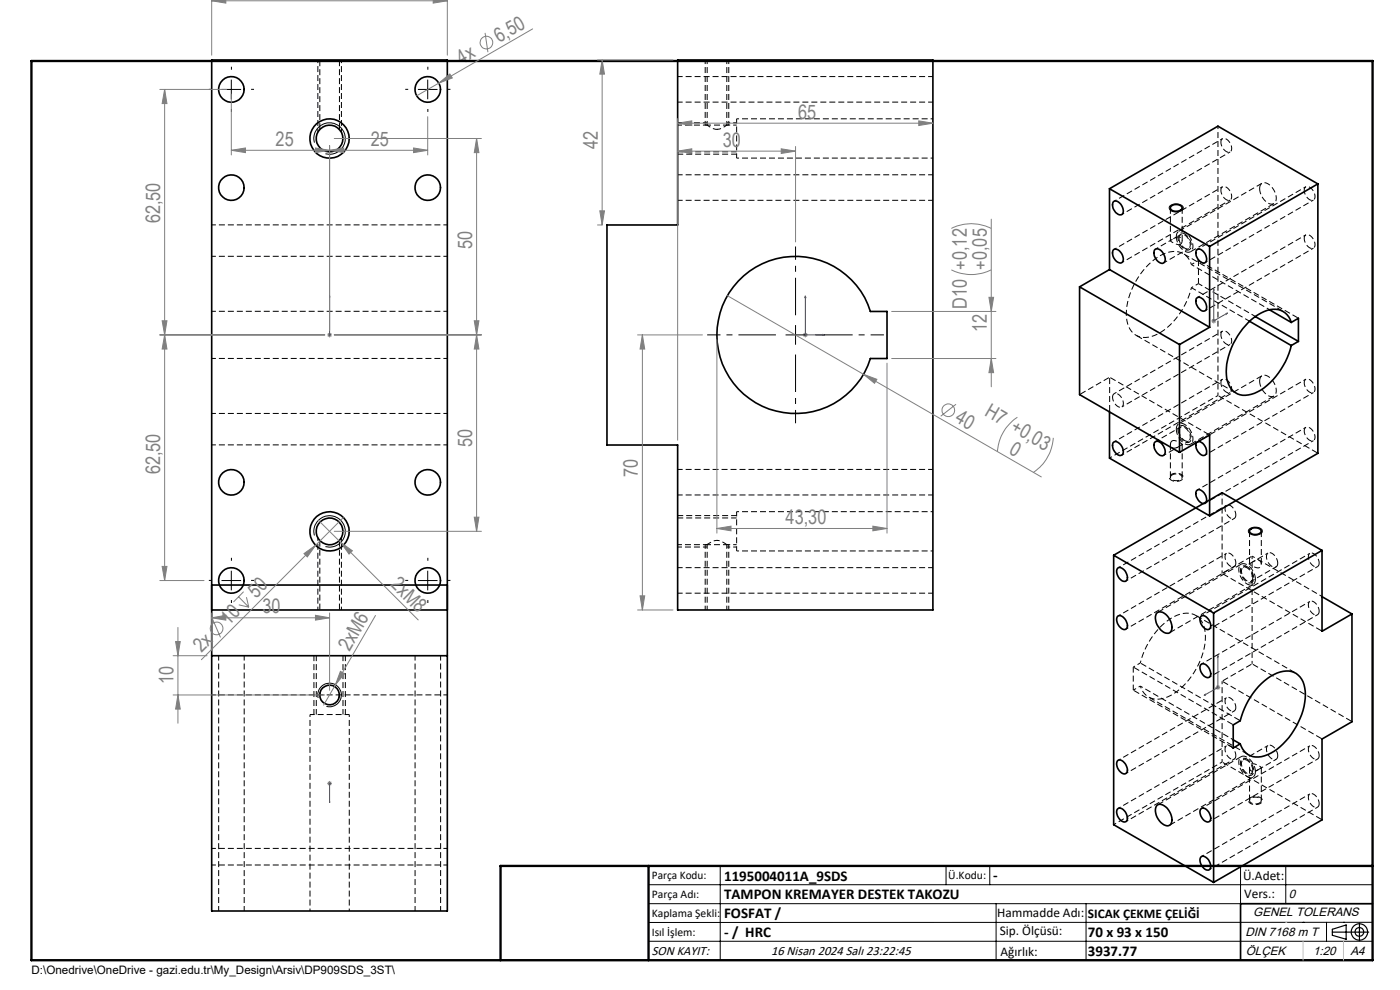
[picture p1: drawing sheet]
<svg xmlns="http://www.w3.org/2000/svg" width="297mm" height="210mm" viewBox="0 0 297 210" stroke-linecap="round" stroke-linejoin="round" font-family="sans-serif">
<g fill="none" stroke="#000" stroke-width=".21" stroke-dasharray="1.3 .6" stroke-dashoffset=".4" stroke-linecap="butt">
<path d="M149.6 12.7v13.8M150 12.7v13.8M150 26.5h-6.2M150 26h-6.2M150.1 26.6l-.1-.1 1.3 .8 .8 .1M152.1 27.4l1.1-.2 .9-.6M154.2 26.5v-13.8M154.6 26.5v-13.8M259 30.2a.78 .78 0 0 1 .6-.9 .78 .78 0 0 1 .9 .4 1.83 1.83 0 0 1 .4 2.5 1.97 1.97 0 0 1-1.9-2M44.9 47.7h50M94.9 54.4h-50M246.9 55.8l5.3-3.1"/>
<path d="M251.3 49.6a.89 .89 0 0 0-1.1 0 .89 .89 0 0 0-.3 1 2.54 2.54 0 0 0 2.2 2.4 1.53 1.53 0 0 0 .3-2.3l-1.1-1.1M259 40.4a.78 .78 0 0 1 .6-.9 .78 .78 0 0 1 .9 .4 1.83 1.83 0 0 1 .4 2.5 1.97 1.97 0 0 1-1.9-2M276.7 40.4a.78 .78 0 0 1 .5-.9 .78 .78 0 0 1 1 .4 1.83 1.83 0 0 1 .4 2.5 1.97 1.97 0 0 1-1.9-2M276.7 50.6a.78 .78 0 0 1 .5-.9 .78 .78 0 0 1 1 .5 1.83 1.83 0 0 1 .4 2.5 1.97 1.97 0 0 1-1.9-2.1M94.9 76h-50M94.9 66h-50M259 71a.78 .78 0 0 1 .6-.8 .78 .78 0 0 1 .9 .4 1.83 1.83 0 0 1 .4 2.5 1.97 1.97 0 0 1-1.9-2.1M44.9 87.7h50M94.9 94.4h-50M236 84.3a.78 .78 0 0 1 .6-.9 .78 .78 0 0 1 .9 .4 1.83 1.83 0 0 1 .5 2.5 1.97 1.97 0 0 1-2-2M250.5 90.6l-5.3 3.1M251.3 90.4a.89 .89 0 0 0-1.1 0 .89 .89 0 0 0-.3 1 2.54 2.54 0 0 0 2.2 2.5 1.53 1.53 0 0 0 .3-2.3l-1.1-1.2"/>
<path d="M259 81.2a.78 .78 0 0 1 .6-.8 .78 .78 0 0 1 .9 .4 1.83 1.83 0 0 1 .4 2.5 1.97 1.97 0 0 1-1.9-2.1M276.7 81.2a.78 .78 0 0 1 .5-.8 .78 .78 0 0 1 1 .4 1.83 1.83 0 0 1 .4 2.5 1.97 1.97 0 0 1-1.9-2.1M276.7 91.4a.78 .78 0 0 1 .5-.8 .78 .78 0 0 1 1 .4 1.83 1.83 0 0 1 .4 2.5 1.97 1.97 0 0 1-1.9-2.1M143.8 115.5h6.2M143.8 116h6.2M149.6 115.5v13.9M150 115.5v13.9M262.2 109.2a1.97 1.97 0 0 0-2-2 1.71 1.71 0 0 0 .5 2.5 .78 .78 0 0 0 .9 .4 .78 .78 0 0 0 .6-.9M262.2 119.4a1.97 1.97 0 0 0-2-2 1.71 1.71 0 0 0 .5 2.5 .78 .78 0 0 0 .9 .4 .78 .78 0 0 0 .6-.9M279.9 119.4a1.97 1.97 0 0 0-2-2 1.71 1.71 0 0 0 .5 2.5 .78 .78 0 0 0 .9 .4 .78 .78 0 0 0 .6-.9M154.2 129.4v-13.9M154.6 129.4v-13.9"/>
<path d="M264.6 120.2a2.7 2.7 0 0 1 1.2 3.2 1.34 1.34 0 0 1-2.1-.7 1.99 1.99 0 0 1-.2-2.6l.5-.1 .6 .2M265.4 123.3l5.3-3.1M279.9 129.6a1.97 1.97 0 0 0-2-2 1.71 1.71 0 0 0 .5 2.5 .78 .78 0 0 0 .9 .4 .78 .78 0 0 0 .6-.9M94.9 147.4h-50M262.2 150.1a1.97 1.97 0 0 0-2-2.1 1.71 1.71 0 0 0 .5 2.5 .78 .78 0 0 0 .9 .4 .78 .78 0 0 0 .6-.8M269 158.1l-5.3 3.1M94.9 180h-50M262.2 160.3a1.97 1.97 0 0 0-2-2.1 1.71 1.71 0 0 0 .5 2.5 .78 .78 0 0 0 .9 .4 .78 .78 0 0 0 .6-.8M264.6 161a2.7 2.7 0 0 1 1.2 3.2 1.34 1.34 0 0 1-2.1-.7 1.99 1.99 0 0 1-.2-2.5l.5-.2 .6 .2M279.9 160.3a1.97 1.97 0 0 0-2-2.1 1.71 1.71 0 0 0 .5 2.5 .78 .78 0 0 0 .9 .4 .78 .78 0 0 0 .6-.8M279.9 170.5a1.97 1.97 0 0 0-2-2.1 1.71 1.71 0 0 0 .5 2.5 .78 .78 0 0 0 .9 .4 .78 .78 0 0 0 .6-.8M94.9 183.5h-50"/>
</g>
<g fill="none" stroke="#000" stroke-width=".21" stroke-dasharray="1.3 .6" stroke-dashoffset=".1" stroke-linecap="butt">
<path d="M143.8 32.2h12.5M143.8 32.7h12.5M249.5 50.2a3.4 3.4 0 0 0 2.7 3.3 1.51 1.51 0 0 0 .7-2.3 2.96 2.96 0 0 0-2.6-2.2 1.1 1.1 0 0 0-.8 1.2M267.2 40a1.13 1.13 0 0 1 .7-1.2 1.13 1.13 0 0 1 1.3 .4 3.4 3.4 0 0 1 1.4 3.7 1.43 1.43 0 0 1-2.3-.4l-.8-1.2-.3-1.3M254.2 60.2v-4.9M249.5 91a3.4 3.4 0 0 0 2.7 3.3 1.51 1.51 0 0 0 .7-2.3 2.96 2.96 0 0 0-2.6-2.2 1.1 1.1 0 0 0-.8 1.2M267.2 80.8a1.13 1.13 0 0 1 .7-1.2 1.13 1.13 0 0 1 1.3 .4 3.4 3.4 0 0 1 1.4 3.7 1.43 1.43 0 0 1-2.3-.4l-.8-1.2-.3-1.3M154.1 115.5h.1a2.86 2.86 0 0 0-4.2 0l.2-.1M156.3 109.9h-12.5M156.3 109.4h-12.5M66.6 139.1v12.5M67.1 139.1v12.5"/>
<path d="M266.3 122.9a1.13 1.13 0 0 1-.6 1.2 1.13 1.13 0 0 1-1.4-.4 3.4 3.4 0 0 1-1.3-3.7 1.43 1.43 0 0 1 2.3 .4l.8 1.2 .2 1.3M72.8 151.6v-12.5M73.3 151.6v-12.5M240.4 146.4v-4.9M266.3 163.7a1.13 1.13 0 0 1-.6 1.2 1.13 1.13 0 0 1-1.4-.4 3.4 3.4 0 0 1-1.3-3.7 1.43 1.43 0 0 1 2.3 .4l.8 1.2 .2 1.3"/>
</g>
<g fill="none" stroke="#000" stroke-width=".21" stroke-dasharray="1.3 .6" stroke-dashoffset=".6" stroke-linecap="butt">
<path d="M67.4 12.7v15.3M72.4 28v-15.3M248.5 50.9l-3.3 1.9M252.8 56.1l16.5 9.6M246.9 96.6l3.3-1.9M258.4 83.9v-57.2M67.4 114v15.4M259.3 104.5v17.1M265.6 118l14.9 8.5M269 117.3l-3.3 1.9M72.4 129.4v-15.4M259.3 144.5v17.1"/>
<path d="M265.6 140.8v-22.8M267.4 163l3.3-1.9"/>
</g>
<g fill="none" stroke="#000" stroke-width=".21" stroke-dasharray="1.3 .6" stroke-dashoffset=".7" stroke-linecap="butt">
<path d="M259.3 29.4l-22.9 13.3M259.3 39.6l-22.9 13.3M277 39.6l-23 13.3M238 45.5l23-13.3M238 55.7l23-13.3M255.7 55.7l22.9-13.3M277 49.8l-23 13.3M255.7 65.9l22.9-13.3M259.3 70.2l-22.9 13.3M235.4 97.2l23-13.3M238 86.3l23-13.2M238 96.5l23-13.2"/>
<path d="M255.7 96.5l22.9-13.2M259.3 80.4l-22.9 13.3M277 80.4l-23 13.3M277 90.7l-23 13.2M250.6 100.6a.74 .74 0 0 1 .4 .9 .74 .74 0 0 1-.8 .5 1.68 1.68 0 0 1-2.2-.7 1.57 1.57 0 0 1 2.3-.8l.3 .1M255.7 106.7l22.9-13.2M260.2 107.2l-23 13.2M260.2 117.4l-23 13.2M277.9 117.4l-23 13.2M238.9 123.2l22.9-13.2M238.9 133.5l22.9-13.3M256.5 133.4l23-13.2"/>
<path d="M277.9 127.6l-23 13.2M241.9 145.5l19.7 11.4M256.5 143.7l23-13.3M260.2 148l-23 13.3M260.2 158.2l-23 13.3M277.9 158.2l-23 13.3M238.9 164.1l22.9-13.3M238.9 174.3l22.9-13.3M256.5 174.3l23-13.3M259.3 161.6l-23 13.3M265.3 170.4a.74 .74 0 0 1-.4-.9 .74 .74 0 0 1 .8-.5 1.68 1.68 0 0 1 2.1 .8 1.57 1.57 0 0 1-2.2 .8l-.3-.2M277.9 168.4l-23 13.3"/>
<path d="M256.5 184.5l23-13.3"/>
</g>
<g fill="none" stroke="#000" stroke-width=".21" stroke-dasharray="1.3 .6" stroke-dashoffset="-.2" stroke-linecap="butt">
<path d="M254.2 55.3l21.3 12.2M241 71.1l21.2 12.3M272.2 66l-21.2-12.2M229 83.7l6.4-3.7M235.4 80l21.2 12.3M235.4 80v7.4M279.6 96.1l-21.2-12.2M265.6 118l-6.3 3.6M259.3 121.6l21.2 12.3M243.7 147.9l21.2 12.2M261.6 153.7l-21.2-12.2M261.6 158.6l-21.2-12.2"/>
<path d="M263.1 152.9l-21.2-12.3M265.6 140.8l-6.3 3.7M274.9 142.8l-21.2-12.3M280.5 156.7l-21.2-12.2M286.8 153.1l-21.2-12.3M259.3 161.6l21.2 12.3"/>
</g>
<path d="M156.3 33.5h41.6M197.9 25.2h-41.6M252.8 56.1a3.9 3.9 0 0 0-5.9-2.3 15.1 15.1 0 0 0-7.9 13.5 4.1 4.1 0 0 0 4 4.3 10.8 10.8 0 0 0 7.6-5.5l1.3-2.5 .9-2.6M156.3 116.9h41.6M197.9 108.5h-41.6M65.8 151.6v41.6M241.9 140.6a15.2 15.2 0 0 1 7.8-10.1 4 4 0 0 1 5.9 3.1 15 15 0 0 1-5.9 13 5.6 5.6 0 0 1-6.1 1.2 3.9 3.9 0 0 1-1.7-2.3M74.1 193.2v-41.6" fill="none" stroke="#000" stroke-width=".21" stroke-dasharray="1.3 .6" stroke-dashoffset=".8" stroke-linecap="butt"/>
<path d="M250.5 49.8l-1.6 .9M254.2 55.3l-1.4 .8M252.8 61l1.4-.8M250.6 94.4l1.6-.9M265.2 119.5l-1.5 .9M240.4 141.5l1.5-.9M241.9 145.5l-1.5 .9M265.4 164.1l1.5-.8" fill="none" stroke="#000" stroke-width=".21" stroke-dasharray="1.3 .6" stroke-dashoffset=".9" stroke-linecap="butt"/>
<path d="M156.3 33.5v-8.3M250.4 51.8a.86 .86 0 0 0 .3-1.1 .86 .86 0 0 0-1.1-.4l-1.3 .7a2.36 2.36 0 0 0 2.1 .8M254.2 60.2l12.1 6.9M248.7 93.5a2.79 2.79 0 0 1 2.1 .8 2.94 2.94 0 0 1-2.1 .7 .92 .92 0 0 1 0-1.5M156.3 116.9v-8.4M248.7 100.7a1.62 1.62 0 0 1 2.1 .4 1.29 1.29 0 0 1-2.1 .7 .55 .55 0 0 1-.4-.5 .55 .55 0 0 1 .4-.6M265.4 119.4l-.3 .2a2.2 2.2 0 0 0 2.1 .8 .86 .86 0 0 0 .3-1.2 .86 .86 0 0 0-1.2-.3l-.9 .5M65.8 151.6h8.3M67.9 147.5v-.7M72 147.4l-.1 .6M267.2 163.1l-.3 .2a1.04 1.04 0 0 1-1 .4 1.04 1.04 0 0 1-.8-.9 .83 .83 0 0 1 .4-.8 .83 .83 0 0 1 1 .2l1 .5-.3 .4M267.2 170.3a1.62 1.62 0 0 1-2.1-.4 1.29 1.29 0 0 1 2.1-.6 .55 .55 0 0 1 .4 .5 .55 .55 0 0 1-.4 .5" fill="none" stroke="#000" stroke-width=".21" stroke-dasharray="1.3 .6" stroke-dashoffset=".3" stroke-linecap="butt"/>
<g fill="none" stroke="#000" stroke-width=".21" stroke-dasharray="1.3 .6" stroke-dashoffset=".2" stroke-linecap="butt">
<path d="M197.9 16.2h-54.1M143.8 21.7h54.1M197.9 37.1h-54.1M143.8 42.5h54.1M250.1 50.5a2.06 2.06 0 0 0 2 2.2 1.78 1.78 0 0 0-.4-2.6 .82 .82 0 0 0-1-.4 .82 .82 0 0 0-.6 .8M265.1 68.1l-12.3-7.1M197.9 99.6h-54.1M250.1 91.4a2.06 2.06 0 0 0 2 2.1 1.78 1.78 0 0 0-.4-2.6 .82 .82 0 0 0-1-.4 .82 .82 0 0 0-.6 .9M143.8 105h54.1M271.1 119.5a2.06 2.06 0 0 0-2.1-2.2 1.78 1.78 0 0 0 .5 2.6 .82 .82 0 0 0 1 .4 .82 .82 0 0 0 .6-.8M46.4 139.1v54.1M88.1 139.1v54.1"/>
<path d="M143.8 125.8h54.1M197.9 120.4h-54.1M265.8 122.5a.82 .82 0 0 1-.6 .9 .82 .82 0 0 1-1-.4 2.12 2.12 0 0 1-.6-2.5 1.37 1.37 0 0 1 1.9 1l.3 1M265.8 163.4a.82 .82 0 0 1-.6 .8 .82 .82 0 0 1-1-.4 2.12 2.12 0 0 1-.6-2.5 1.37 1.37 0 0 1 1.9 1l.3 1.1M271.1 160.3a2.06 2.06 0 0 0-2.1-2.2 1.78 1.78 0 0 0 .5 2.6 .82 .82 0 0 0 1 .5 .82 .82 0 0 0 .6-.9M51.8 193.2v-54.1M93.5 193.2v-54.1"/>
</g>
<g fill="none" stroke="#000" stroke-width=".21" stroke-dasharray="1.3 .6" stroke-linecap="butt">
<path d="M152.2 27.4h-.1M154.6 26.5h-5M267.7 38.9l-17.6 10.2M248.3 44.1v7M250.8 51.1v-7M252.6 53.4l17.6-10.2M267.7 79.7l-17.6 10.2M248.3 94.3v6.9M252.6 94.2l17.6-10.2M253.9 93.8l.3-.2M152.1 114.6h.1M154.6 115.5h-5"/>
<path d="M250.8 101.2v-6.9M263.3 119.7l-17.7 10.2M265.1 112.7v6.9M267.6 119.6v-6.9M248.1 134.2l17.7-10.2M72 147.3v.1M248.1 175l17.7-10.2M263.3 160.5l-17.7 10.2M265.1 162.8v7M267.6 169.8v-7"/>
</g>
<g fill="none" stroke="#000" stroke-width=".35">
<path d="M44.9 12.7h50v180.5h-50zM143.8 12.7h54.1v116.7h-54.1v-35h-15v-46.7h15zM279.6 39l-23 13.3M279.6 39v57.2l-23 13.2M279.6 39l-21.2-12.2-23 13.2M156.6 59.6a16.7 16.7 0 0 1 28 6.5h3.6v10h-3.6a16.7 16.7 0 0 1-24.3 9.3 16.7 16.7 0 0 1-3.7-25.8zM235.4 40v17.2M235.4 40l21.2 12.3M235.4 57.2l21.2 12.2M235.4 57.2l-6.4 3.6M236.3 42.7a1.61 1.61 0 0 1 1.9 1.6 .82 .82 0 0 1-.1 1.1 .82 .82 0 0 1-1.1-.1 1.97 1.97 0 0 1-.7-2.6zM236.3 52.9a1.85 1.85 0 0 1 2 2.2 .74 .74 0 0 1-.5 .7 .74 .74 0 0 1-.8-.3 2.03 2.03 0 0 1-.7-2.6z"/>
<path d="M245.1 52.9a1.6 1.6 0 0 1 1.9 1.2l.1 .4a.85 .85 0 0 1-.1 1.2 .85 .85 0 0 1-1.2-.1 2.05 2.05 0 0 1-.7-2.7zM248.4 43.8a1.55 1.55 0 0 1 2.4 .3 1.5 1.5 0 0 1-2.5 .1zM254 52.9a1.51 1.51 0 0 1 1.8 1.2l.1 .4a.82 .82 0 0 1-.1 1.1 .82 .82 0 0 1-1.2-.1 1.97 1.97 0 0 1-.6-2.6zM256.6 52.3v17.1M229 60.8v22.9l21.2 12.2M229 60.8l21.2 12.3M250.2 73.1v22.8M253.8 63.3a1.17 1.17 0 0 1 1.8 .7l.3 .7a.86 .86 0 0 1-.3 1.2 .86 .86 0 0 1-1.2-.4l-.6-1zM256.6 69.4l-6.4 3.7M265.1 68.1l8.8 5.2M266.3 67.2l9.1 5.2M269.3 65.7l4.6 2.7"/>
<path d="M273.9 68.4a3.9 3.9 0 0 0-5.8-2.3 15.1 15.1 0 0 0-7.9 13.5 4 4 0 0 0 4 4.2 10.6 10.6 0 0 0 7.5-5.5l1.4-2.4 .8-2.6M273.9 68.4l1.5-.9v4.9M275.4 72.4l-1.5 .9M235.4 87.4v9.8l21.2 12.2M236.1 93.9l.2-.1a1.61 1.61 0 0 1 1.9 1.5 .82 .82 0 0 1-.1 1.2 .82 .82 0 0 1-1.1-.2 2.21 2.21 0 0 1-.9-2.4zM244.9 93.9a1.19 1.19 0 0 1 1.9 .7l.3 .7a.85 .85 0 0 1-.1 1.2 .85 .85 0 0 1-1.2-.1 2.26 2.26 0 0 1-.9-2.5zM250.2 95.9l6.4-3.6v17.1M254.2 93.7a2.1 2.1 0 0 1 1.6 2.7 .91 .91 0 0 1-1.4-.3 1.95 1.95 0 0 1-.5-2.2M236.3 117.8l21.2 12.2M236.3 117.8v57.1l21.2 12.3M253.8 104.2a.83 .83 0 0 1 1.4 .1 1.85 1.85 0 0 1 .4 2.5 1.98 1.98 0 0 1-1.9-2.4zM265.2 112.3a1.69 1.69 0 0 1 2.3 .3 1.28 1.28 0 0 1-1.7 .7l-.3-.1a.53 .53 0 0 1-.3-.9z"/>
<path d="M280.5 116.8l-21.2-12.3-23 13.3M280.5 116.8l-23 13.2M280.5 116.8v17.1l6.3-3.7M44.9 129.4h50M44.9 139.1h50M44.9 124.1h50M237.1 130.8a1.32 1.32 0 0 1 1.8 .9l.1 .4a.84 .84 0 0 1 .1 1.1 .84 .84 0 0 1-1.2 .1 2.17 2.17 0 0 1-.8-2.5zM237.1 120.6a1.32 1.32 0 0 1 1.8 .9l.1 .3a.86 .86 0 0 1 .1 1.2 .86 .86 0 0 1-1.2 .1 2.21 2.21 0 0 1-.8-2.5zM245.5 130a1.83 1.83 0 0 1 2.4 1 2.58 2.58 0 0 1 .2 3.2 2.08 2.08 0 0 1-2.4-1.3 2.53 2.53 0 0 1-.2-2.9zM254.7 130.8a1.32 1.32 0 0 1 1.9 .9l.1 .4a.84 .84 0 0 1 0 1.1 .84 .84 0 0 1-1.1 .1 2.17 2.17 0 0 1-.9-2.5zM257.5 130v57.2M280.5 126.6l6.3 3.6"/>
<path d="M286.8 130.2v22.9l-6.3 3.7v17.1l-23 13.3M254.7 141a1.11 1.11 0 0 1 1.7 .6l.4 1a.81 .81 0 0 1-.3 1.1 .81 .81 0 0 1-1.1-.3 2.09 2.09 0 0 1-.7-2.4zM261.6 156.9l1.5 .9M267 145.6a8.7 8.7 0 0 1 6.4-3.3 4.1 4.1 0 0 1 3.5 4.3 15.4 15.4 0 0 1-7.3 13.2 4.6 4.6 0 0 1-5.2 0 4.2 4.2 0 0 1-1.3-2l-1.5 .9v-4.9l1.5-.9a17.3 17.3 0 0 1 3.9-7.3zM237.1 161.4a1.32 1.32 0 0 1 1.8 .9l.1 .4a.84 .84 0 0 1 .1 1.1 .84 .84 0 0 1-1.2 .2 2.17 2.17 0 0 1-.8-2.6zM237.1 171.6a1.11 1.11 0 0 1 1.6 .6l.4 1a.81 .81 0 0 1-.3 1.1 .81 .81 0 0 1-1.1-.3 2.09 2.09 0 0 1-.6-2.4zM245.5 170.8a1.89 1.89 0 0 1 2.4 1 2.53 2.53 0 0 1 .2 3.2 2.1 2.1 0 0 1-2.4-1.2 2.59 2.59 0 0 1-.2-3zM254.7 171.6a1.11 1.11 0 0 1 1.7 .6l.4 1a.81 .81 0 0 1-.3 1.1 .81 .81 0 0 1-1.1-.3 2.09 2.09 0 0 1-.7-2.4zM254.7 181.8a1.32 1.32 0 0 1 1.9 1l.1 .3a.86 .86 0 0 1 .1 1.1 .86 .86 0 0 1-1.2 .2 2.21 2.21 0 0 1-.9-2.6zM291.2 191.7h-28v12"/>
<circle cx="49.1" cy="19" r="2.71"/>
<circle cx="90.7" cy="19" r="2.71"/>
<circle cx="49.1" cy="39.8" r="2.71"/>
<circle cx="69.9" cy="29.4" r="4.2"/>
<circle cx="69.9" cy="29.4" r="2.83"/>
<circle cx="90.7" cy="39.8" r="2.71"/>
<circle cx="49.1" cy="102.3" r="2.71"/>
<circle cx="69.9" cy="112.7" r="4.2"/>
<circle cx="69.9" cy="112.7" r="2.83"/>
<circle cx="90.7" cy="102.3" r="2.71"/>
<circle cx="49.1" cy="123.1" r="2.71"/>
<circle cx="90.7" cy="123.1" r="2.71"/>
<circle cx="69.9" cy="147.4" r="2.08"/>
</g>
<path d="M156.3 26.5h-2.1M156.3 26h-2.1M154.2 115.5h2.1M154.2 116h2.1" fill="none" stroke="#000" stroke-width=".21" stroke-dasharray="1.3 .6" stroke-dashoffset=".5" stroke-linecap="butt"/>
<path d="M67.8 12.7v14.7M72 27.4v-14.7M67.8 114.6v14.8M72 129.4v-14.8" fill="none" stroke="#000" stroke-width=".21" stroke-dasharray="1.3 .6" stroke-dashoffset="-.1" stroke-linecap="butt"/>
<g fill="none" stroke="#808080" stroke-width=".21">
<path d="M44.9 -.1v11.8M46.1 0l-1.2 .2M47.9 0v.7l-3-.5M91.9 -.1v.8l3-.5M93.7 0l1.2 .2M94.9 -.1v11.8M33.9 19h14.2M34.9 19l.5 3h-1zM34.9 19v104.1M44.9 .2h50M49.1 20v12.9M93.1 17.6l2.3-1.9 .6 .8z"/>
<path d="M93.1 17.6l-4.7 2.7M102.9 7l.6 4.1M113 6.1l-19.9 11.5M126.8 12.7h16M127.7 12.7l.5 3h-1zM127.7 12.7v35M49.1 31.9l3-.5v1zM49.1 31.9h41.6M66.9 31.4l3 .5-3 .5zM69.9 31.9l3-.5v1zM69.9 30.9v39.2M70.9 29.4h31.2"/>
<path d="M87.7 31.4l3 .5-3 .5zM90.7 24.8v8.1M101.1 29.4v83.3M101.1 29.4l.5 3h-1zM143.8 32.1h25M143.8 32.1l3-.5v1zM143.8 26.1l3-.5v1zM143.8 25.1v68.3M143.8 26.1h54.1M165.7 31.6l3.1 .5-3.1 .5zM168.8 31.1v20.2M194.9 25.6l3 .5-3 .5z"/>
<path d="M126.8 47.7h.9M127.2 44.7h1l-.5 3zM201.8 57.2a9.6 9.6 0 0 0 8.5 0M201.8 48.5a9.3 9.3 0 0 1 8.5 0M210.3 46.5v35.5M33.9 71h35M34.4 68h1l-.5 3zM34.9 71l.5 3h-1zM69.4 71h1M69.6 70.7l.7 .7M69.9 70.5v1.1M70.3 70.7l-.7 .7"/>
<path d="M70.9 71h31.2M100.6 68h1l-.5 3zM101.1 71l.5 3h-1zM135.3 71h13.7M136.3 71l.5 3h-1zM136.3 71v58.4M152.1 72.1v41M154.3 62.7l66.6 38.5M170.3 71h1M170.5 70.7l.7 .7M170.9 70.5v1.1M171.2 70.7l-.7 .7"/>
<path d="M183.2 79.4l2.8 1.1-.5 .8zM188.2 77v36.1M189.2 76.1h22.1M189.2 66.1h22.1M209.8 63.1h1l-.5 3zM210.3 76.1l.5 2.9h-1zM257 68.1h1M257.1 67.7l.7 .7M257.5 67.6v1M257.8 67.7l-.7 .7M202.8 85.8l-3.2 2.5M215.8 88.5a9.5 9.5 0 0 0-4.2 7.3"/>
<path d="M223.4 92.9a9.6 9.6 0 0 1-4.2 7.3M64.5 117.4l2.5-1.7-1.8 2.4zM67.6 110.4l4.7 4.7M70.9 112.7h31.2M72.3 115.1l2.5 1.7-.8 .7zM72.3 115.1l16.4 16.4M72.8 109.8l-30.1 30.1M100.6 109.7h1l-.5 3zM152.1 112.1l3-.5v1zM152.1 112.1h36.1M185.2 111.6l3 .5-3 .5zM33.9 123.1h9.4"/>
<path d="M34.4 120.1h1l-.5 3zM36.7 139.1h7.2M37.3 136.1h.9l-.5 3zM37.7 133.1v20.3M44.9 131l3-.5v1zM44.9 130v8.1M44.9 131h25M45.1 131.4l1.7 3.8M50.6 126.6l2.2 2.2M50.7 128.3l2.1 .5M51.7 125.5l-2.2 2.2M52.3 126.7l.5 2.1"/>
<path d="M66.9 130.5l3 .5-3 .5zM69.9 130v16.4M79.7 130.6l-11 19M135.3 129.4h7.5M135.8 126.4h1l-.5 3zM36.7 147.4h32.2M37.7 147.4l.5 3h-.9zM72.2 142.4l.9 .5-1.9 2.4zM257.8 145.8h1.1M258 145.5l.7 .7M258.4 145.3v1M258.7 145.5l-.7 .7"/>
<path d="M69.4 166.2h1M69.6 165.8l.7 .7M69.9 165.7v1M70.3 165.8l-.7 .7"/>
<circle cx="103.2" cy="9" r="1.35"/>
<circle cx="201.2" cy="87" r="1.34"/>
<circle cx="46" cy="133.3" r="1.34"/>
</g>
<g fill="none" stroke="#000" stroke-width=".21">
<path d="M47 19h4.2M49.1 16.9v4.2M88.7 19h4.1M90.7 16.9v4.2M66.7 30.3a3.3 3.3 0 0 1 3-4.2 3.3 3.3 0 0 1 3.6 3.6 3.3 3.3 0 0 1-4.3 2.9M248.1 43.7a1.95 1.95 0 0 1 2.9 .4 1.62 1.62 0 0 1-2.3 .8l-.5-.4a.6 .6 0 0 1-.1-.8zM166.7 71h4.2M168.8 69v4.1M66.7 113.6a3.3 3.3 0 0 1 3-4.2 3.3 3.3 0 0 1 3.6 3.7 3.3 3.3 0 0 1-4.3 2.8M264.9 112.3a2.09 2.09 0 0 1 2.9 .1v.2a1.58 1.58 0 0 1-2.3 .8l-.2-.1a.62 .62 0 0 1-.4-1zM47 123.1h4.2M49.1 121.1v4.1"/>
<path d="M88.7 123.1h4.1M90.7 121.1v4.1M67.5 148.1a2.51 2.51 0 0 1 2.2-3.2 2.51 2.51 0 0 1 2.7 2.8 2.51 2.51 0 0 1-3.1 2.2M137.6 187.7h153.6M137.6 191.7h153.6M137.6 199.7h153.6M152.8 183.7v20M200.7 183.7v4M210 183.7v4M211.3 191.7v12M230.4 191.7v12M263.2 183.7v20"/>
<path d="M272.8 183.7v8M276.4 195.6h.1M281.4 195.6v4.1M285 195.6h.1M291.2 195.6l-153.6 .1"/>
</g>
<g fill="none" stroke="#000" stroke-width=".25">
<path d="M282.6 197.7h7.8M282.6 197.1l3-.9v3l-3-.8zM288.4 195.8v3.8M106.2 203.7h185"/>
<circle cx="288.4" cy="197.7" r="1.74"/>
<circle cx="288.4" cy="197.7" r=".93"/>
</g>
<g fill="none" stroke="#00f" stroke-width=".21">
<path d="M69.9 70.9v.2zM69.9 62.8v.3v-.3M69.9 71h.1M69.9 62.8v8.2M170.9 62.8l.1 .3h-.3zM170.9 62.8v8.2h4.1M174.6 70.9l.4 .1-.4 .1zM257.5 61.3l.1 .3-.2 .1zM257.5 61.3v6.8l2.9-1.7M260.1 66.5l.3-.1-.3 .3zM258.4 139.1v.2l-.1 .1zM258.4 139.1v6.7l-3 1.7"/>
<path d="M255.4 147.5l.3-.2v.2zM69.9 170.3v-.4v.4M69.9 166.1v.2zM69.9 166.2h.1M69.9 166.2v4.1"/>
</g>
<path d="M164.6 71h-14.6M168.8 66.9v-14.6M168.8 75.2v14.6M172.9 71h14.6" fill="none" stroke="#000" stroke-width=".21" stroke-dasharray="15.2 1.3 1.3 1.3" stroke-dashoffset="7.3" stroke-linecap="butt"/>
<g fill="none" stroke="#000" stroke-width=".21" stroke-dasharray="15.2 1.3 1.3 1.3" stroke-linecap="butt">
<path d="M44.9 19h-.6M49.1 14.8v-.6M53.3 19h.6M86.6 19h-.6M90.8 14.8v-.6M94.9 19h.7M49.1 23.1v.6M90.8 23.1v.6M49.1 119v-.7M90.8 119v-.7M44.9 123.1h-.6M49.1 127.3v.6"/>
<path d="M53.3 123.1h.6M86.6 123.1h-.6M90.8 127.3v.6M94.9 123.1h.7"/>
</g>
<path d="M6.7 12.9h284.5v190.8h-284.5zM137.6 183.7v20M291.2 183.7h-185v20" fill="none" stroke="#000" stroke-width=".5"/>
<path d="M276.4 199.7v4M285 199.7v4" fill="none" stroke="#c0c0c0" stroke-width=".21"/>
<path d="M272.8 195.6h.1" fill="none" stroke="#c0c0c0" stroke-width=".25"/>
<g fill="#00f">
<path d="M255.4 147.5h.3v-.2zM258.4 139.1l-.1 .3 .1-.1zM174.6 70.9l.4 .1-.4 .1zM170.9 62.8l.1 .3h-.3z"/>
<path d="M69.9 70.9v.2zM69.9 62.8v.3z"/>
<path d="M69.9 169.9v.4zM69.9 166.1v.2z"/>
<path d="M260.1 66.5l.3-.1-.3 .3zM257.5 61.3l.1 .3-.2 .1z"/>
</g>
<g fill="#808080">
<path d="M93.1 17.6l2.3-1.9 .6 .8z"/>
<path d="M64.5 117.4l2.5-1.7-1.8 2.4z"/>
<path d="M72.2 142.4l.9 .5-1.9 2.4z"/>
<path d="M72.3 115.1l2.5 1.7-.8 .7z"/>
<path d="M183.2 79.4l2.8 1.1-.5 .8z"/>
<path d="M185.2 111.6l3 .5-3 .5zM152.1 112.1l3-.5v1zM66.9 31.4l3 .5-3 .5zM49.1 31.9l3-.5v1zM87.7 31.4l3 .5-3 .5zM69.9 31.9l3-.5v1z"/>
<path d="M143.8 32.1l3-.5v1zM165.7 31.6l3.1 .5-3.1 .5zM44.9 .2l3-.3v.8zM91.9 -.1l3 .3-3 .5z"/>
<path d="M143.8 26.1l3-.5v1zM194.9 25.6l3 .5-3 .5z"/>
<path d="M37.7 147.4l.5 3h-.9zM37.3 136.1h.9l-.5 3z"/>
<path d="M210.3 76.1l.5 2.9h-1zM209.8 63.1h1l-.5 3zM34.4 68h1l-.5 3zM34.9 19l.5 3h-1zM34.4 120.1h1l-.5 3zM34.9 71l.5 3h-1z"/>
<path d="M101.1 29.4l.5 3h-1zM100.6 68h1l-.5 3zM101.1 71l.5 3h-1zM100.6 109.7h1l-.5 3z"/>
<path d="M127.7 12.7l.5 3h-1zM127.2 44.7h1l-.5 3zM136.3 71l.5 3h-1zM135.8 126.4h1l-.5 3z"/>
<path d="M44.9 131l3-.5v1zM66.9 130.5l3 .5-3 .5z"/>
</g>
<g font-size="4.2" fill="#808080">
<text x="67.8" y="-.8">60</text>
<text x="105.9" y="9.2" transform="rotate(-30 105.9 9.2)">6,50</text>
<text x="97.9" y="13.8" transform="rotate(-30 97.9 13.8)">4x</text>
<text x="169.3" y="25.2">65</text>
<text x="58.5" y="30.9">25</text>
<text x="78.6" y="30.9">25</text>
<text x="126.8" y="31.6" transform="rotate(-90 126.8 31.6)">42</text>
<text x="153.3" y="31.1">30</text>
<text x="34" y="47.4" transform="rotate(-90 34 47.4)">62,50</text>
<text x="100.2" y="52.8" transform="rotate(-90 100.2 52.8)">50</text>
<text x="209.3" y="57.2" transform="rotate(-90 209.3 57.2)">+0,05</text>
<text x="205.1" y="65.5" transform="rotate(-90 205.1 65.5)">D10 +0,12</text>
<text x="209.3" y="70.4" transform="rotate(-90 209.3 70.4)">12</text>
<text x="202.4" y="89.4" transform="rotate(30 202.4 89.4)">40</text>
<text x="208.7" y="88.1" transform="rotate(30 208.7 88.1)">H7 +0,03</text>
<text x="100.2" y="94.9" transform="rotate(-90 100.2 94.9)">50</text>
<text x="213.9" y="96" transform="rotate(30 213.9 96)">0</text>
<text x="34" y="100.6" transform="rotate(-90 34 100.6)">62,50</text>
<text x="135.3" y="101.1" transform="rotate(-90 135.3 101.1)">70</text>
<text x="166.7" y="111.1">43,30</text>
<text x="82.7" y="124.2" transform="rotate(45 82.7 124.2)">2xM8</text>
<text x="54.3" y="127" transform="rotate(-45 54.3 127)">50</text>
<text x="55.7" y="130.1">30</text>
<text x="48.6" y="132.7" transform="rotate(-45 48.6 132.7)">10</text>
<text x="42.7" y="138.6" transform="rotate(-45 42.7 138.6)">2x</text>
<text x="74.1" y="138.3" transform="rotate(-60 74.1 138.3)">2xM6</text>
<text x="36.8" y="145.2" transform="rotate(-90 36.8 145.2)">10</text>
</g>
<g font-size="3.2">
<text x="153.6" y="186.8">1195004011A_9SDS</text>
<text x="153.6" y="190.8">TAMPON KREMAYER DESTEK TAKOZU</text>
<text x="210.7" y="186.6">-</text>
<text x="153.6" y="194.8">FOSFAT /</text>
<text x="153.6" y="198.8">- / HRC</text>
<text x="230.8" y="198.7">70 x 93 x 150</text>
<text x="230.8" y="202.8">3937.77</text>
</g>
<g font-size="2.8">
<text x="263.7" y="186.7">Ü.Adet:</text>
<text x="263.9" y="190.5">Vers.:</text>
<text x="211.5" y="194.5">Hammadde Adı:</text>
<text x="230.8" y="194.7">SICAK ÇEKME ÇELİĞİ</text>
<text x="138.3" y="202.6">SON KAYIT:</text>
<text x="163.6" y="202.6">16 Nisan 2024 Salı 23:22:45</text>
<text x="212.1" y="198.4">Sip. Ölçüsü:</text>
<text x="212.2" y="202.7">Ağırlık:</text>
</g>
<g font-size="2.6">
<text x="273.4" y="190.4">0</text>
<text x="265.9" y="194.4">GENEL TOLERANS</text>
<text x="264.2" y="198.5">DIN 7168 m T</text>
<text x="264.3" y="202.6">ÖLÇEK</text>
<text x="278.5" y="202.6">1:20</text>
<text x="286.5" y="202.6">A4</text>
</g>
<g font-size="2.5">
<text x="138.3" y="186.4">Parça Kodu:</text>
<text x="138.3" y="190.5">Parça Adı:</text>
<text x="201.2" y="186.5">Ü.Kodu:</text>
<text x="138.3" y="194.5">Kaplama Şekli:</text>
<text x="138.3" y="198.6">Isıl İşlem:</text>
<text x="6.7" y="206.7">D:\Onedrive\OneDrive - gazi.edu.tr\My_Design\Arsiv\DP909SDS_3ST\</text>
</g>
</svg>
